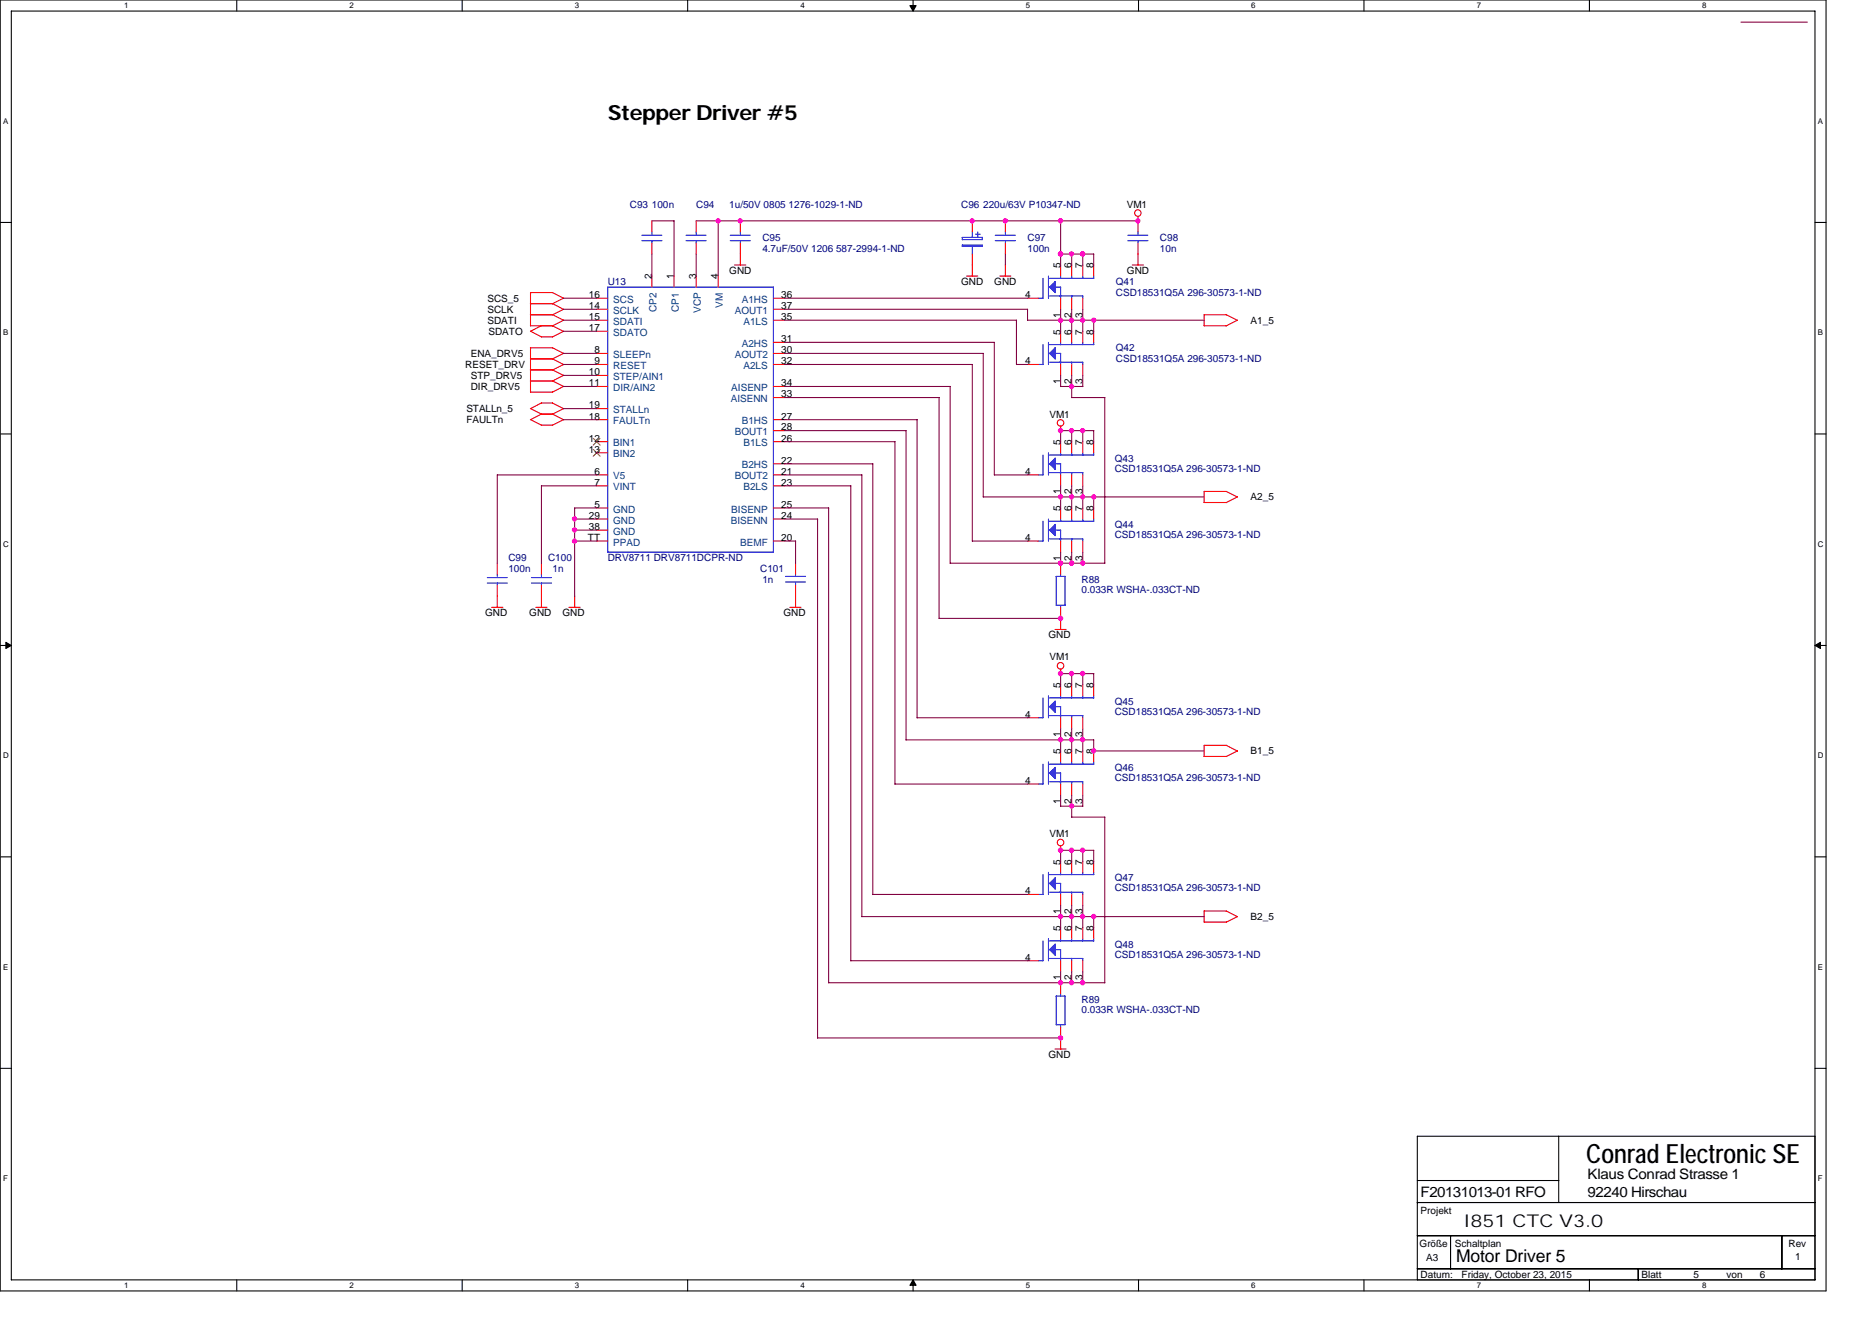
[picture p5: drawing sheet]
<svg xmlns="http://www.w3.org/2000/svg" width="297mm" height="210mm" viewBox="0 0 297 210" stroke-linecap="round" stroke-linejoin="round" font-family="sans-serif">
<path d="M0 0h289.7v204.9h-289.7zM1.8 1.8h286.2v201.3h-286.2z" fill="none" stroke="#000" stroke-width=".17"/>
<g fill="#fff">
<path d="M19.7 .2h.7v1.4h-.7z"/>
<path d="M19.7 203.3h.7v1.4h-.7z"/>
</g>
<path d="M37.6 0v1.8M37.6 203.1v1.8" fill="none" stroke="#000" stroke-width=".17"/>
<g fill="#fff">
<path d="M55.5 .2h.6v1.4h-.6z"/>
<path d="M55.5 203.3h.6v1.4h-.6z"/>
</g>
<path d="M73.3 0v1.8M73.3 203.1v1.8" fill="none" stroke="#000" stroke-width=".17"/>
<g fill="#fff">
<path d="M91.2 .2h.7v1.4h-.7z"/>
<path d="M91.2 203.3h.7v1.4h-.7z"/>
</g>
<path d="M109.1 0v1.8M109.1 203.1v1.8" fill="none" stroke="#000" stroke-width=".17"/>
<g fill="#fff">
<path d="M127 .2h.7v1.4h-.7z"/>
<path d="M127 203.3h.7v1.4h-.7z"/>
</g>
<path d="M144.9 0v1.8M144.9 203.1v1.8" fill="none" stroke="#000" stroke-width=".17"/>
<path d="M144.4 .9h1l-.5 .9zM144.9 203.1l.5 .9h-1z" fill="#000" stroke="#000" stroke-width=".16"/>
<g fill="#fff">
<path d="M162.8 .2h.6v1.4h-.6z"/>
<path d="M162.8 203.3h.6v1.4h-.6z"/>
</g>
<path d="M180.7 0v1.8M180.7 203.1v1.8" fill="none" stroke="#000" stroke-width=".17"/>
<g fill="#fff">
<path d="M198.5 .2h.7v1.4h-.7z"/>
<path d="M198.5 203.3h.7v1.4h-.7z"/>
</g>
<path d="M216.4 0v1.8M216.4 203.1v1.8" fill="none" stroke="#000" stroke-width=".17"/>
<g fill="#fff">
<path d="M234.3 .2h.7v1.4h-.7z"/>
<path d="M234.3 203.3h.7v1.4h-.7z"/>
</g>
<path d="M252.2 0v1.8M252.2 203.1v1.8" fill="none" stroke="#000" stroke-width=".17"/>
<g fill="#fff">
<path d="M270.1 .2h.7v1.4h-.7z"/>
<path d="M270.1 203.3h.7v1.4h-.7z"/>
<path d="M.5 18.5h.8v1.4h-.8z"/>
<path d="M288.4 18.5h.9v1.4h-.9z"/>
<path d="M.5 52.1h.8v1.4h-.8z"/>
<path d="M288.4 52.1h.9v1.4h-.9z"/>
</g>
<path d="M0 35.3h1.8M288 35.3h1.7" fill="none" stroke="#000" stroke-width=".17"/>
<g fill="#fff">
<path d="M.5 85.6h.9v1.4h-.9z"/>
<path d="M288.4 85.6h.9v1.4h-.9z"/>
</g>
<path d="M0 68.9h1.8M288 68.9h1.7" fill="none" stroke="#000" stroke-width=".17"/>
<g fill="#fff">
<path d="M.5 119.2h.9v1.4h-.9z"/>
<path d="M288.4 119.2h.9v1.4h-.9z"/>
</g>
<path d="M0 102.4h1.8M288 102.4h1.7" fill="none" stroke="#000" stroke-width=".17"/>
<path d="M.9 101.9l.9 .5-.9 .5zM288 102.4l.9-.5v1z" fill="#000" stroke="#000" stroke-width=".16"/>
<g fill="#fff">
<path d="M.5 152.8h.8v1.4h-.8z"/>
<path d="M288.4 152.8h.9v1.4h-.9z"/>
</g>
<path d="M0 136h1.8M288 136h1.7" fill="none" stroke="#000" stroke-width=".17"/>
<g fill="#fff">
<path d="M.5 186.3h.7v1.4h-.7z"/>
<path d="M288.4 186.3h.8v1.4h-.8z"/>
</g>
<path d="M0 169.6h1.8M288 169.6h1.7M224.9 180.3h63.1v22.8h-63.1zM224.9 190.9h63.1M224.9 196.1h63.1M224.9 187.4h22.5M230.2 196.1v5.3M247.3 180.3v10.6M282.7 196.1v5.3M224.9 201.4h63.1M259.9 201.4v1.7" fill="none" stroke="#000" stroke-width=".17"/>
<g fill="none" stroke="#f00" stroke-width=".17">
<path d="M103.4 35.1v1.7M103.4 38.6v1.7M110.5 35.1v1.7M110.5 38.6v1.7M117.5 35.1v1.7M117.5 38.6v3.5M154.3 35.1v1.7M159.5 35.1v1.7M159.5 38.6v1.7M180.6 34.4v2.4M180.6 38.6v3.5M84.2 55.2h3.5"/>
<path d="M84.2 50h3.5M84.2 51.7h3.5M84.2 48.2h3.5M84.2 58.7h3.4l1.8 .9M84.2 52.6l1.7 .9M84.2 46.4v5.3M84.2 55.2v7.1l3.5-.1M84.2 57h3.5M84.2 46.4h3.5M85.9 51.7l-1.7 .9M87.6 55.2l1.8 .9M87.7 48.2l1.7 .9"/>
<path d="M87.7 46.4l1.7 .9M87.7 50l1.7 .8M89.4 49.1l-1.8 .9M89.4 47.3l-1.8 .9M89.4 50.8l-1.8 .9 1.8 .9M89.4 52.6l-1.8 .9h-1.7M89.4 57.8l-1.8 .9M89.4 59.6l-1.8 .9 1.8 .8M89.4 56.1l-1.7 .9 1.7 .9M94.7 47.3h1.7M94.7 56.1h1.7M94.7 57.8h1.7"/>
<path d="M94.7 59.6h1.7M94.7 49.1h1.7M94.7 50.8h1.7M94.7 52.6h1.7M103.4 43.8v1.8M107 43.8v1.8M110.5 43.8v1.8M114 43.8v1.8M116.6 42.1h1.7M122.7 47.3h1.8M122.7 56.1h1.8M122.7 57.8h1.8"/>
<path d="M122.7 49.1h1.8M122.7 50.8h1.8M122.7 54.3h1.8M153.4 43.8h1.7M154.3 40.3v3.5M158.6 43.8h1.8M159.5 42v1.8M163 47.3h1.8M163 57.8h1.8M168.3 42.1v1.7M168.3 47.3v1.8M168.3 52.6v1.7"/>
<path d="M168.3 57.8v1.8M170 42.1v1.7M170 47.3v1.8M170 52.6v1.7M170 57.8v1.8M171.8 42.1v1.7M171.8 47.3v1.8M171.8 52.6v1.7M171.8 57.8v1.8M173.5 42.1v1.7M173.5 52.6v1.7M179.7 42.1h1.7"/>
<path d="M194.6 50l1.8 .8M194.6 50h-3.5v1.7M196.3 50.8l-1.7 .9h-3.6M84.2 60.5h3.5M84.2 64.8l1.7 .9M84.2 66.6l1.7 .9M85.9 65.7h1.8M85.9 67.5h1.8M85.9 65.7l-1.7 .9M87.7 64l1.7 .9M87.7 64l-1.8-.1-1.7 1M89.4 64.9l-1.8 .8 1.8 .9"/>
<path d="M89.4 66.6l-1.8 .9M89.4 61.3l-1.7 .9M94.7 75.4h1.7M94.7 77.1h1.7M94.7 61.3h1.7M94.7 70.1h1.7M94.7 71.9h1.7M94.7 66.6h1.7M94.7 64.9h1.7M122.7 75.4h1.8M122.7 77.1h1.8M122.7 61.3h1.8"/>
<path d="M122.7 70.1h1.8M122.7 66.6h1.8M122.7 73.6h1.8M122.7 68.3h1.8M122.7 63.1h1.8M163 75.4h1.8M168.3 67.6v.8M168.3 70.1v1.8M168.3 75.4v1.7M170 70.1v1.8M170 75.4v1.7M171.8 70.1v1.8"/>
<path d="M171.8 75.4v1.7M173.5 70.1v1.8M194.6 78l1.8 .9M194.6 78h-3.5v1.8M196.3 78.9l-1.7 .9h-3.6M78 96.4h1.8M78.9 89.4v1.7M78.9 92.9v3.5M85 96.4h1.8M85.9 89.4v1.7M85.9 92.9v3.5M90.3 96.4h1.8"/>
<path d="M91.2 94.6v1.8M94.7 85.9h1.7M94.7 80.6h1.7M94.7 82.4h1.7M94.7 84.1h1.7M122.7 85.9h1.8M122.7 80.6h1.8M122.7 82.4h1.8M125.3 96.4h1.8M126.2 89.4v1.7M126.2 92.9v3.5M163 85.9h1.8"/>
<path d="M167.4 99.9h1.8M168.3 80.6v1.8M168.3 85.9v1.7M168.3 89.4v1.7M168.3 96.4v3.5M170 80.6v1.8M170 85.9v1.7M171.8 80.6v1.8M171.8 85.9v1.7M173.5 80.6v1.8M163 113.9h1.8M168.3 106.2v.7"/>
<path d="M168.3 108.7v1.7M168.3 113.9v1.8M168.3 119.2v1.7M170 108.7v1.7M170 113.9v1.8M170 119.2v1.7M171.8 108.7v1.7M171.8 113.9v1.8M171.8 119.2v1.7M173.5 108.7v1.7M173.5 119.2v1.7M194.6 118.3l1.8 .9"/>
<path d="M194.6 118.3h-3.5v1.8M196.3 119.2l-1.7 .9h-3.6M163 124.4h1.8M168.3 124.4v1.8M168.3 134.3v.7M168.3 136.7v1.8M170 124.4v1.8M170 136.7v1.8M171.8 124.4v1.8M171.8 136.7v1.8M173.5 136.7v1.8M163 152.5h1.8"/>
<path d="M163 142h1.8M168.3 142v1.7M168.3 147.2v1.8M168.3 152.5v1.7M168.3 156v1.7M170 142v1.7M170 147.2v1.8M170 152.5v1.7M171.8 142v1.7M171.8 147.2v1.8M171.8 152.5v1.7M173.5 147.2v1.8"/>
<path d="M191 146.3h3.6M191.1 144.6v1.7M191.1 144.6h3.5M194.6 144.6l1.8 .9M196.3 145.5l-1.7 .9M167.4 166.5h1.8M168.3 163v3.5"/>
<circle cx="180.5" cy="33.8" r=".52"/>
<circle cx="168.3" cy="67.1" r=".52"/>
<circle cx="168.3" cy="105.7" r=".52"/>
<circle cx="168.3" cy="133.7" r=".52"/>
</g>
<g fill="none" stroke="#00f" stroke-width=".17">
<path d="M101.9 38.2h1.4M101.9 37.3h3.1M103.4 36.8v.4M105 38.2h-1.6v.4M108.9 38.2h1.4M108.9 37.3h3.1M110.5 36.8v.4M112.1 38.2h-1.6v.4M115.9 38.2h1.4M115.9 37.3h3.1M117.5 36.8v.4M119.1 38.2h-1.6v.4"/>
<path d="M152.7 38.9v.2h3.1v-.2h-3.1M154.3 36.8v.9h-1.6v.4l3.2-.1-.1-.3M154.3 39.3v1M154.4 37.7h1.4M154.8 37.2h.2M155.1 36.8v.7M155.3 37.2h.2M157.9 38.2h1.5M157.9 37.3h3.2M159.5 36.8v.4M161.1 38.2h-1.6v.4M179 38.2h1.4"/>
<path d="M179 37.3h3.1M180.6 36.8v.4M182.2 38.2h-1.6v.4M96.4 45.6h26.3v42h-26.3zM164.8 47.3h.7M164.8 57.8h.7M165.5 44.2v3.1M165.5 54.7v3.2M166.4 43.8v3.5M166.4 54.3v3.6M166.5 47h5.3M166.5 57.5h5.3"/>
<path d="M166.7 45.6l.5 .5M166.7 56.1l.5 .5M166.7 45.6l.5-.6v1.1M166.9 45.6l.2 .1M166.9 56.1l.2 .2M167.1 45.4v.4M167.1 55.9v.4M167.1 45.4l-.2 .2M167.1 55.9l-.2 .2M167.2 55.6v1M167.3 55.5l-.6 .6M167.4 44.7v1.8l-.9-.9"/>
<path d="M167.4 55.2v1.8l-.9-.9M167.4 44.7l-.9 .9M167.4 55.2l-.9 .9M167.6 45.6h.7M167.6 56.1h.7M168.3 43.8v.4M168.3 45.6v1.7M168.3 54.3v.4M168.3 56.1v1.8M170 43.8v.4M170 46.9v.4M170 54.3v.4"/>
<path d="M170 57.5v.3M171.8 43.8v.4M171.8 47v.3M171.8 54.3v.4M171.8 57.5v.4M173.5 43.8v.4h-7M173.5 54.3v.4h-7M164.8 75.4h.7M165.5 72.2v3.2M166.4 71.9v3.5M166.5 73.6l.9 .9v-1.8l-.9 .9M166.5 75h5.3"/>
<path d="M166.7 73.6l.5 .5M166.7 73.6l.5-.5v1.1M166.9 73.6l.2 .2M167.1 73.4v.4M167.1 73.4l-.2 .2M167.6 73.6h.7M168.3 71.9v.3M168.3 73.6v1.8M170 71.9v.3M170 75v.4M171.8 71.9v.3M171.8 75v.4"/>
<path d="M173.5 71.9v.3h-7M77.3 92.5h1.4M77.3 91.7h3.2M78.9 91.1v.4M78.9 92.5v.4M78.9 92.5h1.6M84.3 92.5h1.4M84.3 91.7h3.2M85.9 92.5h1.6M85.9 91.1v.4M85.9 92.5v.4M124.6 91.5h1.6"/>
<path d="M124.6 92.4h3.2M126.2 91.1v.4M126.2 92.5v.4M126.4 91.5h1.4M165.5 82.7v3.2h-.7M166.4 82.4v3.5M166.5 82.7h7.1M166.5 85.5h5.3M166.9 84.1l.2 .2M166.9 84.1l.2-.2v.4M167.2 83.6v1.1l-.5-.6M167.3 83.6l-.6 .5"/>
<path d="M167.4 83.2v1.8l-.9-.9M167.4 83.2l-.9 .9M167.6 91.5h.7M167.6 84.1h.7M167.6 91.5v4.6M167.6 96.1h1.4M168.3 82.4v.3M168.3 84.1v1.8M168.3 91.1v.4M168.3 96.2v.2M168.4 91.5h.6v4.6M170 82.4v.3"/>
<path d="M170 85.5v.4M171.8 82.4v.3M171.8 85.5v.4M173.5 82.4v.3M165.5 110.8v3.1h-.7M166.4 110.4v3.5M166.5 110.8h7.1M166.5 113.6h5.3M167.1 112.4l-.2-.2 .2-.2v.4M167.3 111.6l-.6 .5 .5 .6v-1M167.4 111.3l-.9 .8 .9 1v-1.8M167.6 112.2h.7"/>
<path d="M168.3 110.4v.4M168.3 112.2v1.7M170 110.4v.4M170 113.6v.3M171.8 110.4v.4M171.8 113.6v.3M173.5 110.4v.4M165.5 121.3v3.2l-.7-.1M165.5 138.8v3.2h-.7M166.4 120.9v3.6M166.4 138.5v3.5M166.5 121.3h7.1"/>
<path d="M166.5 122.7l.9 .9M166.5 138.8h7.1M166.5 124.1h5.3M166.7 122.7l.5 .5M166.7 122.7l.5-.5v1M166.9 122.7l.2 .2v-.4l-.2 .2M167.4 121.8v1.8M167.4 139.3l-.9 .9 .9 .9v-1.8M167.4 121.8l-.9 .9M167.6 122.7h.7M168.3 120.9v.4M168.3 122.7v1.8"/>
<path d="M168.3 138.5v.3M170 120.9v.4M170 124.1v.3M170 138.5v.3M171.8 120.9v.4M171.8 124.1v.4M171.8 138.5v.3M173.5 120.9v.4M173.5 138.5v.3M165.5 149.3v3.2h-.7M166.4 149v3.5M166.5 149.3h7.1"/>
<path d="M166.5 152.1h5.3M166.5 141.6h5.3M166.7 140.2l.5-.5v1.1zM166.7 150.7l.5 .6M166.7 150.7l.5-.5v1.1M166.9 140.2l.2-.2v.4zM166.9 150.7l.2 .2v-.3l-.2 .1M167.4 149.9v1.7l-.9-.9M167.4 149.8l-.9 .9M167.6 158.1h.7M167.6 150.7h.7M167.6 158.1v4.6"/>
<path d="M167.6 140.2h.7M168.3 140.2v1.8M168.3 149v.4M168.3 150.7v1.8M168.3 157.7v.4M168.4 158.1h.6v4.5M170 141.6v.4M170 149v.4M170 152.1v.4M171.8 141.6v.4M171.8 149v.4M171.8 152.1v.4"/>
<path d="M173.5 149v.4M167.6 162.6h1.4M168.3 162.8v.2"/>
</g>
<path d="M94.1 69.6l1.1 1.1M94.1 71.3l1.1 1.1M95.2 69.6l-1.1 1.1M95.2 71.3l-1.1 1.1" fill="none" stroke="#804000" stroke-width=".16"/>
<g fill="none" stroke="#800040" stroke-width=".17">
<path d="M276.2 3.5h10.6M103.4 35.1h3.6M107 35.1v8.7M110.5 35.1h70.1M114 35.1v8.7M168.3 35.1v7M89.4 50.8h5.3M89.4 57.8h5.3M89.4 56.1h5.3M89.4 47.3h5.3M89.4 52.6h5.3M89.4 49.1h5.3"/>
<path d="M89.4 59.6h5.3M103.4 40.3v3.5M110.5 40.3v3.5M124.5 50.8h36.8v7.1M124.5 57.8h29.8M124.5 56.1h31.5M124.5 47.3h38.6M124.5 54.3h33.3M124.5 49.1h38.6M154.3 57.8v28.1h8.8M156 56.1v22.8M157.8 54.3v21.1"/>
<path d="M159.5 40.3v1.8M161.3 57.8h1.8M163 50.8h28.1M163 49.1v1.7M168.3 49.1v3.5M168.3 59.6v1.8M168.3 40.3h5.3l-.1 1.8M170 40.3v1.8M170 49.1v3.5M170 59.6v3.5h5.3M171.8 40.3v1.8M171.8 49.1v3.5"/>
<path d="M171.8 59.6v1.8M173.5 50.8v1.8M89.4 64.9h5.3M89.4 66.6h5.3M89.4 61.3h5.3M94.7 75.4h-15.8v14M94.7 77.1h-8.8v12.3M124.5 75.4h12.3M124.5 73.6h14M124.5 66.6h21M124.5 77.1h10.5M124.5 61.3h26.3v28.1"/>
<path d="M124.5 63.1h24.5M124.5 70.1h17.5v54.3h21.1M124.5 68.3h19.3M135 77.1v75.4h28.1M136.8 75.4v70.1M138.5 73.6v68.4h24.6M143.8 68.3v49.2M145.5 66.6v47.3h17.6M149 63.1v35.1M156 78.9h35.1M157.8 75.4h5.3M168.3 70.1v-1.8h5.3l-.1 1.8"/>
<path d="M168.3 77.1v3.5M168.3 61.3h3.5M170 68.3v1.8M170 77.1v3.5M171.8 68.3v1.8M171.8 77.1v3.5M173.5 78.9v1.7M175.3 63.1v26.3M91.2 85.9h3.5M91.2 82.4h3.5M91.2 84.1h3.5M94.7 80.6h-3.5v14.1"/>
<path d="M124.5 80.6h7v75.4M124.5 85.9h1.8M124.5 82.4h5.2M126.2 85.9v3.5M129.7 82.4v82.4l38.6-.1M149 98.1h19.3M150.8 89.4h24.5M168.3 87.6v1.8M170 87.6v1.8M171.8 87.6v1.8M143.8 117.4h29.8l-.1 1.8h17.6M168.3 108.7v-1.8h5.3l-.1 1.8"/>
<path d="M168.3 115.7v3.5M170 106.9v1.8M170 115.7v3.5M171.8 106.9v1.8M171.8 115.7v3.5M168.3 126.2v1.8h3.5M168.3 136.7v-1.7h5.3l-.1 1.7M170 126.2v3.5M170 135v1.7M170 129.7h5.3M171.8 126.2v1.8M171.8 135v1.7"/>
<path d="M175.3 129.7v26.3M131.5 156h43.8M136.8 145.5h54.3M168.3 143.7v3.5M168.3 154.2v1.8M170 143.7v3.5M170 154.2v1.8M171.8 143.7v3.5M171.8 154.2v1.8M173.5 145.5v1.7"/>
</g>
<g fill="#f0f" stroke="#f0f" stroke-width=".17">
<circle cx="168.3" cy="156" r=".35"/>
<circle cx="171.8" cy="50.8" r=".34"/>
<circle cx="171.8" cy="145.5" r=".34"/>
<circle cx="171.8" cy="106.9" r=".34"/>
<circle cx="168.3" cy="89.4" r=".35"/>
<circle cx="168.3" cy="50.8" r=".35"/>
<circle cx="173.5" cy="50.8" r=".34"/>
<circle cx="170" cy="40.3" r=".34"/>
<circle cx="168.3" cy="106.9" r=".35"/>
<circle cx="170" cy="106.9" r=".34"/>
<circle cx="173.5" cy="119.2" r=".34"/>
<circle cx="168.3" cy="78.9" r=".35"/>
<circle cx="91.2" cy="82.4" r=".34"/>
<circle cx="173.5" cy="145.5" r=".34"/>
<circle cx="114" cy="35" r=".34"/>
<circle cx="171.8" cy="117.4" r=".34"/>
<circle cx="168.3" cy="134.9" r=".35"/>
<circle cx="170" cy="134.9" r=".34"/>
<circle cx="170" cy="117.4" r=".34"/>
<circle cx="168.3" cy="40.3" r=".35"/>
<circle cx="170" cy="50.8" r=".34"/>
<circle cx="171.8" cy="78.9" r=".34"/>
<circle cx="170" cy="61.3" r=".34"/>
<circle cx="180.5" cy="35" r=".34"/>
<circle cx="170" cy="127.9" r=".34"/>
<circle cx="168.3" cy="98.1" r=".35"/>
<circle cx="117.5" cy="35" r=".34"/>
<circle cx="154.3" cy="35" r=".34"/>
<circle cx="159.5" cy="35" r=".35"/>
<circle cx="168.3" cy="35" r=".35"/>
<circle cx="168.3" cy="164.7" r=".35"/>
<circle cx="173.5" cy="78.9" r=".34"/>
<circle cx="170" cy="78.9" r=".34"/>
<circle cx="171.8" cy="156" r=".34"/>
<circle cx="171.8" cy="40.3" r=".34"/>
<circle cx="171.8" cy="89.4" r=".34"/>
<circle cx="168.3" cy="117.4" r=".35"/>
<circle cx="168.3" cy="145.5" r=".35"/>
<circle cx="91.2" cy="84.1" r=".34"/>
<circle cx="171.8" cy="68.3" r=".34"/>
<circle cx="170" cy="145.5" r=".34"/>
<circle cx="91.2" cy="85.9" r=".34"/>
<circle cx="170" cy="156" r=".34"/>
<circle cx="168.3" cy="68.3" r=".35"/>
<circle cx="170" cy="68.3" r=".34"/>
<circle cx="170" cy="89.4" r=".34"/>
<circle cx="171.8" cy="134.9" r=".34"/>
</g>
<text font-size="4.2" x="251.7" y="184.6">Conrad Electronic SE</text>
<text font-size="3.3" x="96.4" y="19.1">Stepper Driver #5</text>
<g font-size="2.8">
<text x="232.2" y="194.8">I851 CTC V3.0</text>
<text x="231" y="200.4">Motor Driver 5</text>
</g>
<g font-size="2.3">
<text x="225.4" y="189.9">F20131013-01 RFO</text>
<text x="251.9" y="187.1">Klaus Conrad Strasse 1</text>
<text x="251.9" y="189.9">92240 Hirschau</text>
</g>
<g font-size="1.6" fill="#000080">
<text x="99.9" y="33">C93 100n</text>
<text x="110.5" y="33">C94</text>
<text x="115.7" y="33">1u/50V 0805 1276-1029-1-ND</text>
<text x="152.5" y="33">C96 220u/63V P10347-ND</text>
<text x="121" y="38.2">C95</text>
<text x="121" y="40">4.7uF/50V 1206 587-2994-1-ND</text>
<text x="163" y="38.2">C97</text>
<text x="163" y="40">100n</text>
<text x="184.1" y="38.2">C98</text>
<text x="184.1" y="40">10n</text>
<text x="96.4" y="45.2">U13</text>
<text x="177.1" y="45.2">Q41</text>
<text x="177.1" y="47">CSD18531Q5A 296-30573-1-ND</text>
<text x="177.1" y="55.8">Q42</text>
<text x="177.1" y="57.5">CSD18531Q5A 296-30573-1-ND</text>
<text x="176.9" y="73.3">Q43</text>
<text x="176.9" y="74.9">CSD18531Q5A 296-30573-1-ND</text>
<text x="176.9" y="83.8">Q44</text>
<text x="80.7" y="89">C99</text>
<text x="87" y="89">C100</text>
<text x="96.4" y="89">DRV8711 DRV8711DCPR-ND</text>
<text x="176.9" y="85.4">CSD18531Q5A 296-30573-1-ND</text>
<text x="80.7" y="90.8">100n</text>
<text x="87.7" y="90.8">1n</text>
<text x="120.6" y="90.8">C101</text>
<text x="121" y="92.6">1n</text>
<text x="171.6" y="92.6">R88</text>
<text x="171.6" y="94.1">0.033R WSHA-.033CT-ND</text>
<text x="176.9" y="111.8">Q45</text>
<text x="176.9" y="113.4">CSD18531Q5A 296-30573-1-ND</text>
<text x="176.9" y="122.3">Q46</text>
<text x="176.9" y="123.9">CSD18531Q5A 296-30573-1-ND</text>
<text x="176.9" y="139.9">Q47</text>
<text x="176.9" y="141.5">CSD18531Q5A 296-30573-1-ND</text>
<text x="176.9" y="150.4">Q48</text>
<text x="176.9" y="152">CSD18531Q5A 296-30573-1-ND</text>
<text x="171.6" y="159.2">R89</text>
<text x="171.6" y="160.7">0.033R WSHA-.033CT-ND</text>
</g>
<g font-size="1.6">
<text x="178.8" y="33">VM1</text>
<text x="77.3" y="47.9">SCS_5</text>
<text x="93.4" y="47.3">16</text>
<text x="103.4" y="44.3" transform="rotate(-90 103.4 44.3)">2</text>
<text x="106.9" y="44.3" transform="rotate(-90 106.9 44.3)">1</text>
<text x="110.4" y="44.3" transform="rotate(-90 110.4 44.3)">3</text>
<text x="113.9" y="44.3" transform="rotate(-90 113.9 44.3)">4</text>
<text x="115.7" y="43.5">GND</text>
<text x="123.9" y="47.3">36</text>
<text x="152.5" y="45.2">GND</text>
<text x="157.8" y="45.2">GND</text>
<text x="162.7" y="47.3">4</text>
<text x="168.3" y="42.6" transform="rotate(-90 168.3 42.6)">5</text>
<text x="170" y="42.6" transform="rotate(-90 170 42.6)">6</text>
<text x="171.8" y="42.6" transform="rotate(-90 171.8 42.6)">7</text>
<text x="173.5" y="42.6" transform="rotate(-90 173.5 42.6)">8</text>
<text x="178.8" y="43.5">GND</text>
<text x="77.3" y="49.6">SCLK</text>
<text x="77.3" y="51.4">SDATI</text>
<text x="77.5" y="53.1">SDATO</text>
<text x="93.4" y="49.1">14</text>
<text x="93.4" y="50.8">15</text>
<text x="93.4" y="52.6">17</text>
<text x="123.9" y="50.8">35</text>
<text x="123.9" y="49.1">37</text>
<text x="168.3" y="53.1" transform="rotate(-90 168.3 53.1)">5</text>
<text x="168.3" y="50.4" transform="rotate(-90 168.3 50.4)">1</text>
<text x="170" y="53.1" transform="rotate(-90 170 53.1)">6</text>
<text x="170" y="50.4" transform="rotate(-90 170 50.4)">2</text>
<text x="171.8" y="53.1" transform="rotate(-90 171.8 53.1)">7</text>
<text x="171.8" y="50.4" transform="rotate(-90 171.8 50.4)">3</text>
<text x="173.5" y="53.1" transform="rotate(-90 173.5 53.1)">8</text>
<text x="198.4" y="51.4">A1_5</text>
<text x="73.8" y="58.4">RESET_DRV</text>
<text x="74.7" y="56.6">ENA_DRV5</text>
<text x="93.4" y="59.6">10</text>
<text x="94.3" y="56.1">8</text>
<text x="94.3" y="57.8">9</text>
<text x="123.9" y="56.1">30</text>
<text x="123.9" y="54.3">31</text>
<text x="123.9" y="57.8">32</text>
<text x="162.7" y="57.8">4</text>
<text x="74" y="65.4">STALLn_5</text>
<text x="74.7" y="61.9">DIR_DRV5</text>
<text x="74.7" y="60.1">STP_DRV5</text>
<text x="93.4" y="61.3">11</text>
<text x="93.4" y="64.8">19</text>
<text x="123.9" y="63.1">33</text>
<text x="123.9" y="61.3">34</text>
<text x="168.3" y="60.9" transform="rotate(-90 168.3 60.9)">1</text>
<text x="170" y="60.9" transform="rotate(-90 170 60.9)">2</text>
<text x="171.8" y="60.9" transform="rotate(-90 171.8 60.9)">3</text>
<text x="74" y="67.1">FAULTn</text>
<text x="93.4" y="70.1">12</text>
<text x="93.4" y="71.8">13</text>
<text x="93.4" y="66.6">18</text>
<text x="123.9" y="70.1">26</text>
<text x="123.9" y="66.6">27</text>
<text x="123.9" y="68.3">28</text>
<text x="166.5" y="66.3">VM1</text>
<text x="168.3" y="70.6" transform="rotate(-90 168.3 70.6)">5</text>
<text x="170" y="70.6" transform="rotate(-90 170 70.6)">6</text>
<text x="171.8" y="70.6" transform="rotate(-90 171.8 70.6)">7</text>
<text x="173.5" y="70.6" transform="rotate(-90 173.5 70.6)">8</text>
<text x="94.3" y="75.4">6</text>
<text x="94.3" y="77.1">7</text>
<text x="123.9" y="75.4">21</text>
<text x="123.9" y="73.6">22</text>
<text x="123.9" y="77.1">23</text>
<text x="162.7" y="75.4">4</text>
<text x="93.4" y="82.4">29</text>
<text x="94.3" y="80.6">5</text>
<text x="123.9" y="82.4">24</text>
<text x="123.9" y="80.6">25</text>
<text x="168.3" y="81.2" transform="rotate(-90 168.3 81.2)">5</text>
<text x="168.3" y="78.5" transform="rotate(-90 168.3 78.5)">1</text>
<text x="170" y="81.2" transform="rotate(-90 170 81.2)">6</text>
<text x="170" y="78.5" transform="rotate(-90 170 78.5)">2</text>
<text x="171.8" y="81.2" transform="rotate(-90 171.8 81.2)">7</text>
<text x="171.8" y="78.5" transform="rotate(-90 171.8 78.5)">3</text>
<text x="173.5" y="81.2" transform="rotate(-90 173.5 81.2)">8</text>
<text x="198.4" y="79.4">A2_5</text>
<text x="93.3" y="85.9">TT</text>
<text x="93.4" y="84.1">38</text>
<text x="123.9" y="85.9">20</text>
<text x="162.7" y="85.9">4</text>
<text x="168.3" y="89" transform="rotate(-90 168.3 89)">1</text>
<text x="170" y="89" transform="rotate(-90 170 89)">2</text>
<text x="171.8" y="89" transform="rotate(-90 171.8 89)">3</text>
<text x="77" y="97.8">GND</text>
<text x="84" y="97.8">GND</text>
<text x="89.3" y="97.8">GND</text>
<text x="124.3" y="97.8">GND</text>
<text x="166.4" y="101.3">GND</text>
<text x="166.5" y="104.8">VM1</text>
<text x="162.7" y="113.9">4</text>
<text x="168.3" y="109.2" transform="rotate(-90 168.3 109.2)">5</text>
<text x="170" y="109.2" transform="rotate(-90 170 109.2)">6</text>
<text x="171.8" y="109.2" transform="rotate(-90 171.8 109.2)">7</text>
<text x="173.5" y="109.2" transform="rotate(-90 173.5 109.2)">8</text>
<text x="168.3" y="119.7" transform="rotate(-90 168.3 119.7)">5</text>
<text x="168.3" y="117" transform="rotate(-90 168.3 117)">1</text>
<text x="170" y="119.7" transform="rotate(-90 170 119.7)">6</text>
<text x="170" y="117" transform="rotate(-90 170 117)">2</text>
<text x="171.8" y="119.7" transform="rotate(-90 171.8 119.7)">7</text>
<text x="171.8" y="117" transform="rotate(-90 171.8 117)">3</text>
<text x="173.5" y="119.7" transform="rotate(-90 173.5 119.7)">8</text>
<text x="198.4" y="119.7">B1_5</text>
<text x="162.7" y="124.4">4</text>
<text x="168.3" y="127.5" transform="rotate(-90 168.3 127.5)">1</text>
<text x="170" y="127.5" transform="rotate(-90 170 127.5)">2</text>
<text x="171.8" y="127.5" transform="rotate(-90 171.8 127.5)">3</text>
<text x="166.5" y="132.9">VM1</text>
<text x="168.3" y="137.2" transform="rotate(-90 168.3 137.2)">5</text>
<text x="170" y="137.2" transform="rotate(-90 170 137.2)">6</text>
<text x="171.8" y="137.2" transform="rotate(-90 171.8 137.2)">7</text>
<text x="173.5" y="137.2" transform="rotate(-90 173.5 137.2)">8</text>
<text x="162.7" y="141.9">4</text>
<text x="168.3" y="147.7" transform="rotate(-90 168.3 147.7)">5</text>
<text x="168.3" y="145.1" transform="rotate(-90 168.3 145.1)">1</text>
<text x="170" y="147.7" transform="rotate(-90 170 147.7)">6</text>
<text x="170" y="145.1" transform="rotate(-90 170 145.1)">2</text>
<text x="171.8" y="147.7" transform="rotate(-90 171.8 147.7)">7</text>
<text x="171.8" y="145.1" transform="rotate(-90 171.8 145.1)">3</text>
<text x="173.5" y="147.7" transform="rotate(-90 173.5 147.7)">8</text>
<text x="198.4" y="146">B2_5</text>
<text x="162.7" y="152.5">4</text>
<text x="168.3" y="155.6" transform="rotate(-90 168.3 155.6)">1</text>
<text x="170" y="155.6" transform="rotate(-90 170 155.6)">2</text>
<text x="171.8" y="155.6" transform="rotate(-90 171.8 155.6)">3</text>
<text x="166.4" y="167.9">GND</text>
<text x="225.3" y="197.9">Größe</text>
<text x="225.4" y="192.6">Projekt</text>
<text x="230.9" y="197.9">Schaltplan</text>
<text x="283.8" y="197.9">Rev</text>
<text x="225.4" y="202.8">Datum:</text>
<text x="226.3" y="200.2">A3</text>
<text x="231.9" y="202.8">Friday, October 23, 2015</text>
<text x="260.5" y="202.8">Blatt</text>
<text x="268.7" y="202.8">5</text>
<text x="274" y="202.8">von</text>
<text x="279.2" y="202.8">6</text>
<text x="284.8" y="200">1</text>
</g>
<g font-size="1.6" fill="#004080">
<text x="97.3" y="49.8">SCLK</text>
<text x="97.3" y="51.5">SDATI</text>
<text x="97.3" y="48">SCS</text>
<text x="97.3" y="53.3">SDATO</text>
<text x="104.2" y="49.5" transform="rotate(-90 104.2 49.5)">CP2</text>
<text x="107.7" y="49.5" transform="rotate(-90 107.7 49.5)">CP1</text>
<text x="111.2" y="49.7" transform="rotate(-90 111.2 49.7)">VCP</text>
<text x="114.7" y="48.8" transform="rotate(-90 114.7 48.8)">VM</text>
<text x="116.6" y="49.8">AOUT1</text>
<text x="117.7" y="48">A1HS</text>
<text x="118" y="51.5">A1LS</text>
<text x="97.3" y="56.8">SLEEPn</text>
<text x="97.3" y="58.6">RESET</text>
<text x="116.6" y="56.8">AOUT2</text>
<text x="117.7" y="55.1">A2HS</text>
<text x="118" y="58.6">A2LS</text>
<text x="97.3" y="60.3">STEP/AIN1</text>
<text x="97.3" y="62.1">DIR/AIN2</text>
<text x="97.3" y="65.6">STALLn</text>
<text x="115.9" y="63.8">AISENN</text>
<text x="116" y="62.1">AISENP</text>
<text x="97.3" y="70.8">BIN1</text>
<text x="97.3" y="67.3">FAULTn</text>
<text x="116.6" y="69.1">BOUT1</text>
<text x="117.7" y="67.3">B1HS</text>
<text x="118" y="70.8">B1LS</text>
<text x="97.3" y="76.1">V5</text>
<text x="97.3" y="77.8">VINT</text>
<text x="97.3" y="72.6">BIN2</text>
<text x="116.6" y="76.1">BOUT2</text>
<text x="117.7" y="74.3">B2HS</text>
<text x="118" y="77.8">B2LS</text>
<text x="97.3" y="81.3">GND</text>
<text x="97.3" y="83.1">GND</text>
<text x="115.9" y="83.1">BISENN</text>
<text x="116" y="81.3">BISENP</text>
<text x="97.3" y="84.9">GND</text>
<text x="97.3" y="86.6">PPAD</text>
<text x="117.5" y="86.6">BEMF</text>
</g>
<g font-size="1.3">
<text x="19.7" y="1.3">1</text>
<text x="55.5" y="1.3">2</text>
<text x="91.2" y="1.3">3</text>
<text x="127" y="1.3">4</text>
<text x="162.8" y="1.3">5</text>
<text x="198.5" y="1.3">6</text>
<text x="234.3" y="1.3">7</text>
<text x="270.1" y="1.3">8</text>
<text x=".5" y="19.6">A</text>
<text x="288.4" y="19.6">A</text>
<text x=".5" y="53.2">B</text>
<text x="288.4" y="53.2">B</text>
<text x=".5" y="86.8">C</text>
<text x="288.4" y="86.8">C</text>
<text x=".5" y="120.3">D</text>
<text x="288.4" y="120.3">D</text>
<text x=".5" y="153.9">E</text>
<text x="288.4" y="153.9">E</text>
<text x=".5" y="187.5">F</text>
<text x="288.4" y="187.5">F</text>
<text x="19.7" y="204.4">1</text>
<text x="55.5" y="204.4">2</text>
<text x="91.2" y="204.4">3</text>
<text x="127" y="204.4">4</text>
<text x="162.8" y="204.4">5</text>
<text x="198.5" y="204.4">6</text>
<text x="234.3" y="204.4">7</text>
<text x="270.1" y="204.4">8</text>
</g>
</svg>
